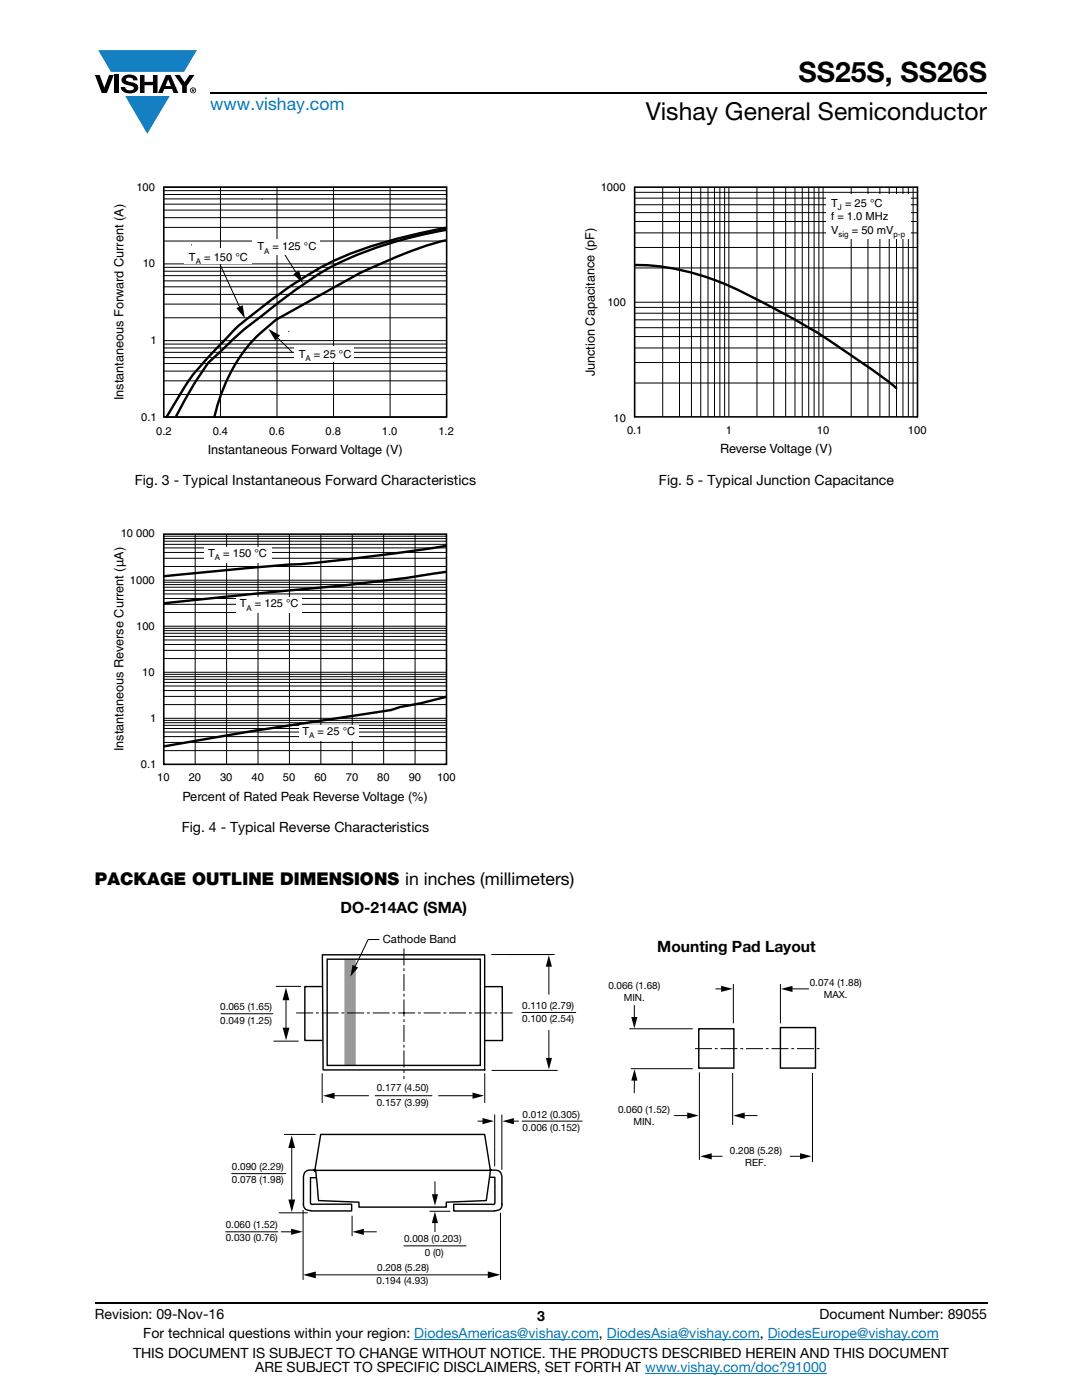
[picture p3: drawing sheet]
<svg xmlns="http://www.w3.org/2000/svg" width="216mm" height="279mm" viewBox="0 0 216 279" stroke-linecap="round" stroke-linejoin="round" font-family="sans-serif">
<g fill="#147fc3">
<path d="M19.6 10h19.7l-2.6 4.3h-1.1h-13.5z"/>
<path d="M25 19.2h8.9l-4.5 7.5z"/>
</g>
<g fill="#000">
<path d="M18.9 15h1l.9 2.5 1-2.5h.9l-1.4 3.6h-1zM22.9 15h.9v3.6h-.9zM24.6 15.3a2.1 2.1 0 0 1 2.8 .3l.1 .4h-.9a.79 .79 0 0 0-.7-.5 .79 .79 0 0 0-.8 .4l.3 .3 1 .2a1.08 1.08 0 0 1 1.2 1 1.08 1.08 0 0 1-1.1 1.2 1.73 1.73 0 0 1-2.4-1.2h.9a.96 .96 0 0 0 .8 .6 .96 .96 0 0 0 .9-.4 1.31 1.31 0 0 0-1.2-.6 1.03 1.03 0 0 1-1.1-.6 1.03 1.03 0 0 1 .2-1.1zM27.9 15h.9v1.3h1.7v-1.3h.9v3.6h-.9v-1.6h-1.7v1.6h-.9zM34.8 15h1.1l.9 1.4 1-1.4h1l-1.5 2.2v1.4h-.9v-1.4z"/>
<path d="M33.6 15.9l.5 1.3h-1.1zM33.1 15l-1.6 3.6h1l.3-.8h1.5l.3 .8h1l-1.6-3.6z"/>
<path d="M38.4 17.8h.2v.2h-.2zM38.3 17.7v.7h.1v-.3l.4 .3-.2-.3 .2-.2-.1-.2z"/>
<path d="M38.1 18a.46 .46 0 0 1 .9 0 .46 .46 0 0 1-.9 0zM37.9 18a.6 .6 0 0 0 1.2 0 .6 .6 0 0 0-1.2 0z"/>
</g>
<path d="M42 18.6h155M18.9 260h178.1" fill="none" stroke="#000" stroke-width=".36"/>
<path d="M82.7 267.3h36.8M121.1 267.3h30.5M128.7 274h36.3M153.2 267.3h34.1" fill="none" stroke="#007ec4" stroke-width=".2"/>
<path d="M22.4 36.2h68.2v55h-68.2z" fill="#fff"/>
<g fill="none" stroke="#000" stroke-width=".2">
<path d="M32.7 38.8h56.4M32.7 39.7h56.4M32.7 38h56.4M32.7 37.4h56.4M44 37.4v45.7M55.3 37.4v45.7M66.6 37.4v45.7M77.8 37.4v45.7M32.7 58.8h56.4M32.7 57.2h56.4M32.7 54.1h56.4M32.7 55h56.4"/>
<path d="M32.7 56.1h56.4M32.7 53.4h56.4M32.7 52.7h56.4M32.7 48.1h56.4M32.7 45.4h56.4M32.7 43.4h56.4M32.7 41.9h56.4M32.7 40.7h56.4M44.1 53.1l3.9 8.5M56.4 50.2l2.9 4.6M32.7 78.7h56.4M32.7 76h56.4"/>
<path d="M32.7 74.1h56.4M32.7 72.5h56.4M32.7 69.4h56.4M32.7 70.3h56.4M32.7 71.4h56.4M32.7 68.7h56.4M32.7 68h56.4M32.7 63.4h56.4M32.7 60.7h56.4M55.1 67.1l3.3 3.3M32.7 83.3h56.4"/>
</g>
<path d="M32.7 37.4h56.4v45.8h-56.4z" fill="none" stroke="#000" stroke-width=".32"/>
<path d="M58.5 54.7l1.2-.7 .8 2.5zM47.2 61.5l1.2-.6 .5 2.6zM53.6 65.6l2.3 1.4-1 .9z" fill="#000"/>
<g fill="#fff">
<path d="M36.8 49.6h13.4v3.2h-13.4z"/>
<path d="M50.4 47.7h13.4v3.1h-13.4z"/>
<path d="M58.6 69h12v3.1h-12z"/>
</g>
<path d="M89 45.5a91.4 91.4 0 0 0-23.5 7.1 102 102 0 0 0-19 13.4l-1 1.1a59.7 59.7 0 0 0-8.9 10.5l-3.4 5.7M89 48a101.1 101.1 0 0 0-17.4 6.6l-16.5 9.2a32.7 32.7 0 0 0-12.2 19l-.2 .6M89.1 45.9a74.1 74.1 0 0 0-25.2 8.6l-.8 .5a176.1 176.1 0 0 0-16.5 12.6l-5.1 4.8-2.6 3.9-3.8 6.8" fill="none" stroke="#000" stroke-width=".48"/>
<path d="M22.4 105.3h68.5v55.2h-68.5z" fill="#fff"/>
<g fill="none" stroke="#000" stroke-width=".2">
<path d="M32.7 119.4h56.4M32.7 118.5h56.4M32.7 116.7h56.4M32.7 117.2h56.4M32.7 117.8h56.4M32.7 116.2h56.4M32.7 115.8h56.4M32.7 113.1h56.4M32.7 111.4h56.4M32.7 110.3h56.4M32.7 109.3h56.4M32.7 107.5h56.4"/>
<path d="M32.7 108h56.4M32.7 108.6h56.4M32.7 107h56.4M38.9 106.7v45.8M45.2 106.7v45.8M51.5 106.7v45.8M57.8 106.7v45.8M64 106.7v45.8M70.3 106.7v45.8M76.6 106.7v45.8M82.8 106.7v45.8M32.7 139h56.4"/>
<path d="M32.7 137.8h56.4M32.7 136.9h56.4M32.7 135h56.4M32.7 135.6h56.4M32.7 136.2h56.4M32.7 134.6h56.4M32.7 134.2h56.4M32.7 131.4h56.4M32.7 129.8h56.4M32.7 128.6h56.4M32.7 127.7h56.4M32.7 125.9h56.4"/>
<path d="M32.7 126.4h56.4M32.7 127h56.4M32.7 125.4h56.4M32.7 125h56.4M32.7 122.2h56.4M32.7 120.6h56.4M32.7 149.8h56.4M32.7 148.2h56.4M32.7 147h56.4M32.7 146.1h56.4M32.7 144.2h56.4M32.7 144.8h56.4"/>
<path d="M32.7 145.4h56.4M32.7 143.8h56.4M32.7 143.4h56.4M32.7 140.6h56.4"/>
</g>
<path d="M32.7 106.6h56.4v45.9h-56.4z" fill="none" stroke="#000" stroke-width=".32"/>
<g fill="#fff">
<path d="M59.6 144.6h12v3.2h-12z"/>
<path d="M47.2 119.2h13.1v3.2h-13.1z"/>
<path d="M40.7 109.1h13.4v3.2h-13.4z"/>
</g>
<path d="M89.1 108.9a407.7 407.7 0 0 1-39.6 4.5l-16.8 1.6M89.1 114.1l-7 1.1a481.5 481.5 0 0 1-29.2 3.1l-20.2 2.1M89.1 139.1l-5.3 1.3-3.9 .7-1.9 .6-27.4 4.2-17.9 3.1" fill="none" stroke="#000" stroke-width=".48"/>
<path d="M116.5 36.2h68.4v54.9h-68.4z" fill="#fff"/>
<g fill="none" stroke="#000" stroke-width=".2">
<path d="M126.6 37.4v45.9M126.6 39.5h56.4M126.6 38.4h56.4M132.2 37.4v45.7M135.6 37.4v45.7M138 37.4v45.7M139.8 37.4v45.7M141.3 37.4v45.7M142.6 37.4v45.7M143.6 37.4v45.7M144.6 37.4v45.7M145.4 37.4v45.7"/>
<path d="M151 37.4v45.7M154.4 37.4v45.7M156.8 37.4v45.7M158.6 37.4v45.7M160.1 37.4v45.7M161.4 37.4v45.7M162.4 37.4v45.7M163.4 37.4v45.7M164.2 37.4v45.7M169.8 37.4v45.7M173.2 37.4v45.7M175.6 37.4v45.7"/>
<path d="M177.4 37.4v45.7M178.9 37.4v45.7M180.2 37.4v45.7M181.2 37.4v45.7M182.2 37.4v45.7M183.1 37.4v45.9M126.6 53.5h56.4M126.6 49.4h56.4M126.6 46.5h56.4M126.6 44.2h56.4M126.6 40.9h56.4M126.6 42.4h56.4"/>
<path d="M126.6 76.4h56.4M126.6 72.4h56.4M126.6 69.4h56.4M126.6 67.2h56.4M126.6 62.5h56.4M126.6 63.8h56.4M126.6 65.4h56.4M126.6 61.4h56.4M126.6 60.3h56.4"/>
</g>
<path d="M126.6 37.4h56.5v45.8h-56.5z" fill="none" stroke="#000" stroke-width=".32"/>
<path d="M164.8 38.8h16.8v8.8h-16.8z" fill="#fff"/>
<path d="M126.7 52.9a45.1 45.1 0 0 1 21.3 5.3l2.6 1.3a149.2 149.2 0 0 1 23.9 14.6l3.5 2.7 .9 .8" fill="none" stroke="#000" stroke-width=".48"/>
<path d="M43.9 179.6h128.1v77.2h-128.1z" fill="#fff"/>
<path d="M69.9 191.5v21" fill="none" stroke="#999" stroke-width="2.3" stroke-linecap="butt"/>
<g fill="none" stroke="#000" stroke-width=".2">
<path d="M55.1 196.8h4.9M57.1 199.2v6.4M75.6 187.5h-2.1l-2.8 5.7M98.1 190.5h12.5M109.5 192.5v5.9M142.8 197.4h1.5M146.3 196.4v7.8M155.7 196.4v7.8M157.7 197.4h3.7M44.1 202.3h10.3M54.6 207.8h4.9M64.3 214.2v5.9"/>
<path d="M66.3 218.7h7.2M74.9 218.7h11.3M87.5 218.7h7.2M96.7 214.2v5.9M98.1 213.6h13.2M104.2 202.1h10.7M109.5 205.6v6M125.6 205.3h12.6M125.9 213.3h12.3M126.6 200.6v2.8M126.6 215.2v3M139.6 214v17.5"/>
<path d="M146.2 214.1v10.4M162.1 214.1v17.8M46.2 234.2h10.8M56.7 226.4h6.2M58.2 228.6v11.3M86.8 235.8v3M95.4 223.7h1.3M98.7 222.4v10.4M100.1 222.4v11.1M102.1 223.7h1.4M104.2 223.7h12M134.5 222.6h3"/>
<path d="M141.6 230.8h2.6M148.2 222.6h3M160.1 230.8h-2.5M45 245.8h10.4M55.7 242h5.7M58.5 245.8h-2.5M60.5 241.5v13.9M62.6 254.4h35.2M70.3 242.7v3.9M75.2 245.8h-3M80.6 248.6h12.4M85.8 241.7h4"/>
<path d="M86.8 243.7v2.1M99.9 242v13.4"/>
</g>
<g fill="#000">
<path d="M57.1 197.1l.6 2.5h-1.3zM70.4 192.6l1.1 .5-1.6 1.8zM109.5 190.6l.6 2.3h-1.2zM143.9 196.7l2.3 .6-2.3 .7zM155.8 197.4l2.3-.7v1.3zM56.4 205.1h1.4l-.7 2.5zM64.5 218.7l2.3-.6v1.2zM94.3 218.1l2.3 .6-2.3 .6zM108.9 211.1h1.2l-.6 2.3zM126 203h1.2l-.6 2.3zM126.6 213.4l.6 2.3h-1.2zM57.5 239.4h1.4l-.7 2.5z"/>
<path d="M58.2 226.6l.7 2.5h-1.4zM86.2 238.3h1.2l-.6 2.3zM96.3 223.1l2.3 .6-2.3 .7zM100.2 223.8l2.3-.7v1.3zM137.1 222l2.3 .6-2.3 .6zM139.7 230.8l2.3-.6v1.2zM146.3 222.6l2.3-.6v1.3zM159.6 230.1l2.3 .7-2.3 .6zM58.1 245.2l2.3 .6-2.3 .6zM60.5 254.4l2.5-.6v1.3zM70.3 245.8l2.3-.6v1.3zM86.8 241.8l.6 2.3h-1.2z"/>
<path d="M97.3 253.7l2.6 .7-2.6 .7z"/>
</g>
<g fill="none" stroke="#000" stroke-width=".28">
<path d="M64.3 196.9h-3.5v10.7h3.4M64.3 190.6h32.4v22.9h-32.2zM65.3 191.4h30.5v21.2h-30.5zM96.8 196.9h3.4l.1 10.8h-3.5M139.4 205.3h7v7.9h-7zM155.7 205.1h7v8.1h-7zM62.7 233.5a2.05 2.05 0 0 0-2 .8l-.1 .6v5.5M63 233.6l-.2 .1 .2-.1 .5 5.8M63.1 235h-1.1l-.1 4.9 .2 .4h8.1v1.4h-8.2M64 226.4h32.7l1.1 7.2h-35l1.2-7M97.8 235h.9l.1 4.9-.2 .5-8.1-.1v1.4h8.2M97.8 233.7l-.8 5.9-7.9 .3v1h-17.5v-1l-8-.3"/>
<path d="M98 233.5a2.05 2.05 0 0 1 2 .8l.1 .6v5.5M60.5 240.3a1.27 1.27 0 0 0 1.5 1.3M100.2 240.3a1.23 1.23 0 0 1-1.5 1.3"/>
</g>
<path d="M80.6 189.3v26.1M59.1 202.2h43.2M138.7 209.3h24.8" fill="none" stroke="#000" stroke-width=".2" stroke-dasharray="3.4 .6 .6 .6" stroke-linecap="butt"/>
<text font-size="5.6" x="159.3" y="16.4">SS25S, SS26S</text>
<text font-size="4.9" x="128.8" y="24">Vishay General Semiconductor</text>
<text font-size="3.5" fill="#007ec4" x="42" y="21.9">www.vishay.com</text>
<text font-size="3.5" x="18.9" y="176.7">PACKAGE OUTLINE DIMENSIONS in inches (millimeters)</text>
<g font-size="3.1">
<text x="67.9" y="182.2">DO-214AC (SMA)</text>
<text x="131.1" y="189.9">Mounting Pad Layout</text>
</g>
<g font-size="2.8">
<text x="26.9" y="96.8">Fig. 3 - Typical Instantaneous Forward Characteristics</text>
<text x="131.5" y="96.8">Fig. 5 - Typical Junction Capacitance</text>
<text x="36.3" y="166">Fig. 4 - Typical Reverse Characteristics</text>
<text x="18.9" y="263.3">Revision: 09-Nov-16</text>
<text x="107.2" y="263.6">3</text>
<text x="163.6" y="263.3">Document Number: 89055</text>
<text x="28.6" y="267.1">For technical questions within your region: DiodesAmericas@vishay.com, DiodesAsia@vishay.com, DiodesEurope@vishay.com</text>
<text x="26.5" y="271">THIS DOCUMENT IS SUBJECT TO CHANGE WITHOUT NOTICE. THE PRODUCTS DESCRIBED HEREIN AND THIS DOCUMENT</text>
<text x="50.9" y="273.8">ARE SUBJECT TO SPECIFIC DISCLAIMERS, SET FORTH AT www.vishay.com/doc?91000</text>
</g>
<g font-size="2.5">
<text x="118.7" y="75.1" transform="rotate(-90 118.7 75.1)">Junction Capacitance (pF)</text>
<text x="24.6" y="79.9" transform="rotate(-90 24.6 79.9)">Instantaneous Forward Current (A)</text>
<text x="41.4" y="90.6">Instantaneous Forward Voltage (V)</text>
<text x="143.7" y="90.5">Reverse Voltage (V)</text>
<text x="24.6" y="149.9" transform="rotate(-90 24.6 149.9)">Instantaneous Reverse Current (µA)</text>
<text x="36.4" y="159.9">Percent of Rated Peak Reverse Voltage (%)</text>
</g>
<text font-size="2.3" x="76.4" y="188.2">Cathode Band</text>
<g font-size="2.2">
<text x="27.2" y="38.1">100</text>
<text x="119.9" y="38.1">1000</text>
<text x="165.8" y="41.3">T = 25 °C</text>
<text x="165.8" y="43.9">f = 1.0 MHz</text>
<text x="165.8" y="46.6">V</text>
<text x="170" y="46.6">= 50 mV</text>
<text x="28.5" y="53.4">10</text>
<text x="37.7" y="52">T</text>
<text x="40.7" y="52">= 150 °C</text>
<text x="51.4" y="50">T</text>
<text x="54.4" y="50">= 125 °C</text>
<text x="121.2" y="61.1">100</text>
<text x="30" y="68.7">1</text>
<text x="59.6" y="71.4">T</text>
<text x="62.6" y="71.4">= 25 °C</text>
<text x="28.2" y="84">0.1</text>
<text x="31.2" y="86.7">0.2</text>
<text x="42.4" y="86.7">0.4</text>
<text x="53.7" y="86.7">0.6</text>
<text x="65" y="86.7">0.8</text>
<text x="76.2" y="86.7">1.0</text>
<text x="87.5" y="86.7">1.2</text>
<text x="122.4" y="84.1">10</text>
<text x="125.1" y="86.6">0.1</text>
<text x="144.8" y="86.6">1</text>
<text x="163" y="86.6">10</text>
<text x="181.2" y="86.6">100</text>
<text x="24.1" y="107.3">10 000</text>
<text x="41.5" y="111.1">T</text>
<text x="44.5" y="111.1">= 150 °C</text>
<text x="25.9" y="116.5">1000</text>
<text x="27.2" y="125.7">100</text>
<text x="47.8" y="121.2">T</text>
<text x="50.9" y="121.2">= 125 °C</text>
<text x="28.4" y="134.8">10</text>
<text x="30" y="144">1</text>
<text x="60.3" y="146.6">T</text>
<text x="63.4" y="146.6">= 25 °C</text>
<text x="28.1" y="153.2">0.1</text>
<text x="31.4" y="155.9">10</text>
<text x="37.7" y="155.9">20</text>
<text x="43.9" y="155.9">30</text>
<text x="50.2" y="155.9">40</text>
<text x="56.5" y="155.9">50</text>
<text x="62.7" y="155.9">60</text>
<text x="69" y="155.9">70</text>
<text x="75.3" y="155.9">80</text>
<text x="81.5" y="155.9">90</text>
<text x="87.2" y="155.9">100</text>
</g>
<g font-size="2">
<text x="121.4" y="197.5">0.066 (1.68)</text>
<text x="161.6" y="196.8">0.074 (1.88)</text>
<text x="43.9" y="201.6">0.065 (1.65)</text>
<text x="104.2" y="201.4">0.110 (2.79)</text>
<text x="124.5" y="199.8">MIN.</text>
<text x="164.4" y="199.2">MAX.</text>
<text x="43.9" y="204.3">0.049 (1.25)</text>
<text x="104.2" y="204">0.100 (2.54)</text>
<text x="75.2" y="220.8">0.157 (3.99)</text>
<text x="75.2" y="217.8">0.177 (4.50)</text>
<text x="104.3" y="225.7">0.006 (0.152)</text>
<text x="104.3" y="223.1">0.012 (0.305)</text>
<text x="123.3" y="222.1">0.060 (1.52)</text>
<text x="126.4" y="224.5">MIN.</text>
<text x="46.3" y="233.5">0.090 (2.29)</text>
<text x="145.7" y="230.2">0.208 (5.28)</text>
<text x="148.7" y="232.6">REF.</text>
<text x="46.3" y="236.2">0.078 (1.98)</text>
<text x="45.1" y="245.2">0.060 (1.52)</text>
<text x="45.1" y="247.8">0.030 (0.76)</text>
<text x="80.6" y="248">0.008 (0.203)</text>
<text x="84.8" y="250.6">0 (0)</text>
<text x="75.1" y="256.3">0.194 (4.93)</text>
<text x="75.3" y="253.8">0.208 (5.28)</text>
</g>
<g font-size="1.6">
<text x="167.2" y="41.9">J</text>
<text x="167.3" y="47.2">sig</text>
<text x="178.3" y="47.2">p-p</text>
<text x="39.1" y="52.7">A</text>
<text x="52.7" y="50.6">A</text>
<text x="61" y="72">A</text>
<text x="42.9" y="111.7">A</text>
<text x="49.2" y="121.9">A</text>
<text x="61.7" y="147.2">A</text>
</g>
</svg>
